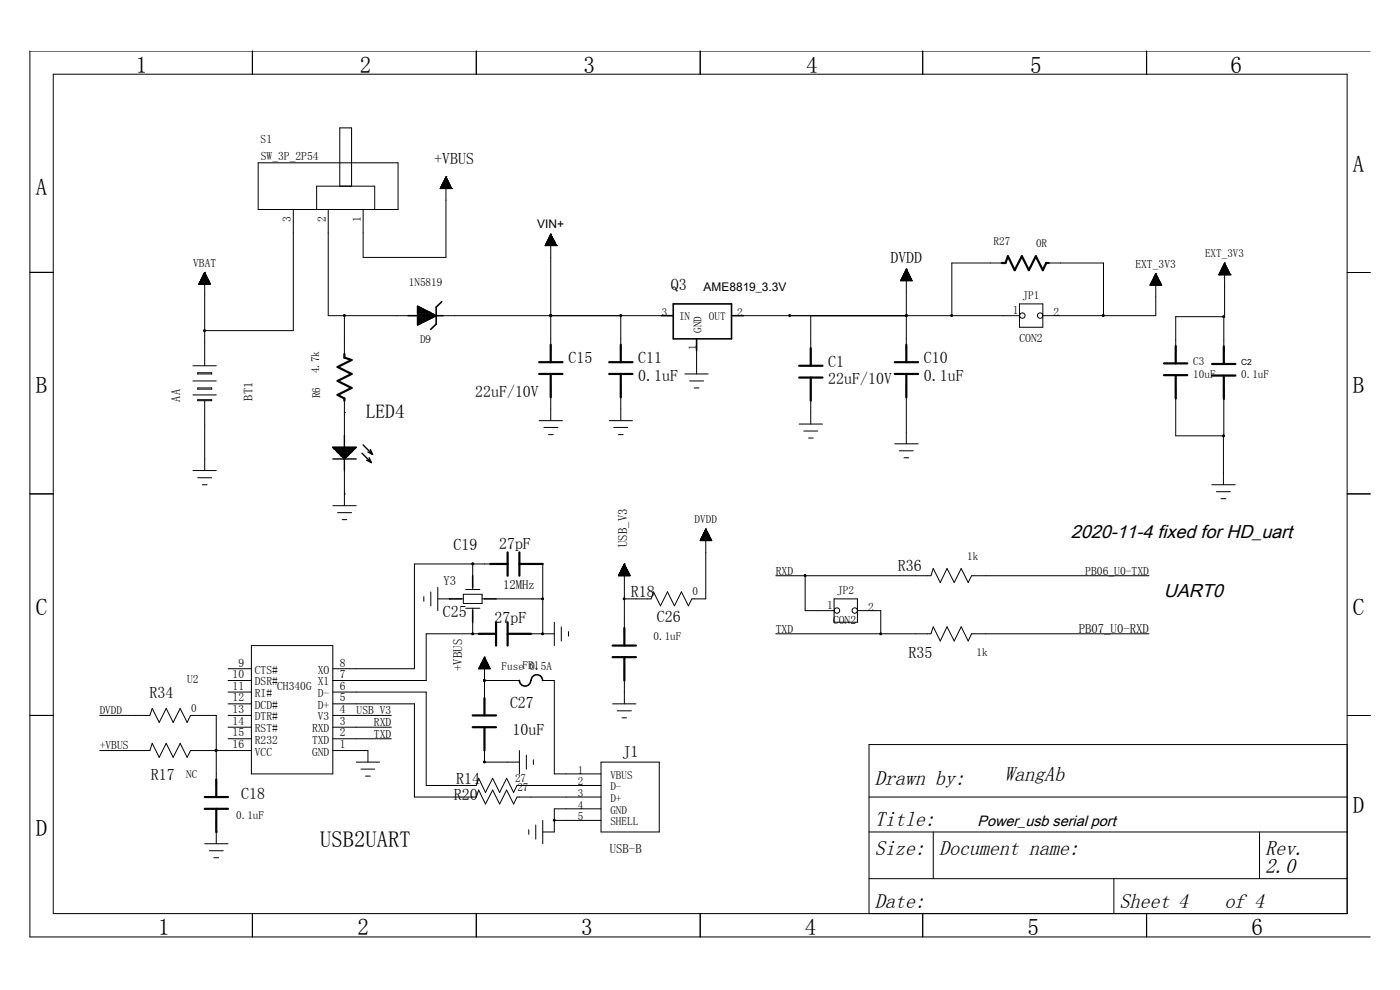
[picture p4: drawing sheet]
<svg xmlns="http://www.w3.org/2000/svg" width="297mm" height="210mm" viewBox="0 0 297 210" stroke-linecap="round" stroke-linejoin="round" font-family="sans-serif">
<g fill="none" stroke="#000" stroke-width=".21">
<path d="M11.3 15.7h274.5v178.1h-274.5zM53.5 10.8v4.9M101 10.8v4.9M148.5 10.8v4.9M195.7 10.8v4.9M243.2 10.8v4.9M290.7 10.8h-284.4v187.9h284.4M54.8 34.5h29.6v9.9h-29.6zM72.1 39.5v-12.4h2.5v12.4M93.4 40h.1M93.4 40h2.4M93.4 39.9h2.4"/>
<path d="M93.5 40v-.2h2.3v.2M93.5 39.7h2.2M93.5 40v-.4h2.1v.4M93.6 39.5h2M93.7 40v-.6h1.8v.6M93.7 39.3h1.8M93.8 40v-.8h1.7v.8M93.8 39.1h1.6M93.8 40v-1h1.6v1M93.9 38.9h1.4M94 38.7h1.2M94.1 38.5h1"/>
<path d="M94.2 38.3h.8M94.3 38.1h.6M94.4 37.9h.4M94.5 37.7h.2M94.6 37.5h.1M94.6 37.5v17.1h-17.6v-10.2M94.6 37.5l1.2 2.5M94.6 37.5l-1.2 2.5M94.6 37.6v2.4M94.6 37.5v2.5M94.7 37.8h-.3v2.2M94.7 37.8v2.2"/>
<path d="M94.9 38h-.5v2M94.9 38v2M94.9 38.2h-.6v1.8M94.9 38.1v1.9M95.1 38.4h-.9v1.6M95.1 38.3v1.7M95.2 38.6h-1.1v1.4M95.2 38.6v1.4M95.2 38.8h-1.2v1.2M95.2 38.8v1.2M95.8 40h.1M6.3 57.8h5"/>
<path d="M42.3 60h2.2v.3M42.3 59.9v.4M42.4 59.9h2M42.4 59.8h2v.5M42.4 59.7v.6M42.5 59.7h1.9M42.6 59.5h1.6M42.6 59.4h1.6v.9M42.6 59.3v1M42.7 59.3h1.4M42.7 59.2h1.4v1.1M42.7 59.1v1.2"/>
<path d="M42.8 59.1h1.3M42.8 59h1.2v1.3M42.9 58.8h1v1.5M42.9 58.7v1.6M43 58.7h.8M43 58.6h.8v1.7M43.1 58.5h.7M43.1 58.4h.6v1.9M43.1 58.3v2M43.2 58.3h.5M43.2 58.2h.4v2.1M43.2 58.1v2.2"/>
<path d="M43.3 58.1h.3M43.3 58h.2v2.3M43.3 57.9v2.4M43.3 57.9h.2M43.4 57.8h.1M43.4 57.8v19.8M43.4 57.8l1.3 2.5h-2.5zM44 58.9h-1.1l-.1 1.4M62.2 44.4v25.7h-18.8M67.2 44.4v-4.9h12.3v4.9M69.6 44.4v22.6h17M115.6 52.1h.1"/>
<path d="M115.6 52.1h2.5M115.7 52h2.3M115.7 51.9v.2M115.8 51.9h2.1M115.8 51.8h2.1M115.8 51.7v.4M115.9 51.7h1.9M115.9 51.6h1.9M115.9 51.5v.6M115.9 51.5h1.9M116 51.3h1.7M116 51.3v.8"/>
<path d="M116.1 51.3h1.6M116.1 51.2h1.5M116.1 51.1v1M116.2 51.1h1.4M116.2 51h1.3M116.2 50.9v1.2M116.3 50.9h1.2M116.3 50.8h1.1M116.3 50.6v1.5M116.4 50.7h.9M116.4 50.6h.9M116.4 50.4v1.7"/>
<path d="M116.5 50.5h.8M116.5 50.4h.7M116.5 50.2v1.9M116.6 50.3h.6M116.6 50.2h.5M116.6 50v2.1M116.7 50.1h.3M116.7 50h.3M116.7 49.8v2.3M116.8 49.9h.2M116.8 49.7h.1M116.8 49.6v24.8"/>
<path d="M116.8 49.6l-1.2 2.5M116.8 49.6l1.3 2.5M116.8 49.8h.1M116.9 49.7v2.4M117 49.9v2.2M117.1 50.2v1.9M117.2 50.3v1.8M117.3 50.5v1.6M117.4 50.7v1.4M117.5 50.9v1.2M117.6 51.1v1M117.7 51.3v.8"/>
<path d="M117.8 51.5v.6M117.9 51.7v.4M118 51.9v.2M118.1 52.1h.1M191.1 59.6h2.4M191.1 59.4h2.3M191.2 59.3h2.2M191.2 59.2v.4M191.3 59.2h2M191.3 59.1h2M191.3 59v.6M191.3 59h1.9"/>
<path d="M191.4 58.9h1.8M191.4 58.8v.8M191.5 58.8h1.6M191.5 58.7h1.6M191.5 58.6v1M191.6 58.6h1.4l.1 1M191.6 58.5h1.4M191.6 58.5v1.1M191.6 58.4h1.3M191.7 58.3h1.2M191.7 58.2v1.4M191.7 58.2h1.1l.1 1.4"/>
<path d="M191.8 58.1h1M191.8 58v1.6M191.8 58h.9M191.9 57.9h.8M191.9 57.8v1.8M191.9 57.8h.7l.1 1.8M192 57.7h.6M192 57.7v1.9M192 57.6h.5M192.1 57.5h.4M192.1 57.4v2.2M192.1 57.4h.3"/>
<path d="M192.2 57.3h.2M192.2 57.3v2.3M192.2 57.2h.2M192.3 57.1h.1M192.3 57.1v17.3M192.3 57.1l-1.3 2.5h2.5M192.3 57.1l1.2 2.5M192.4 57.2v2.4M192.5 57.4v2.2M192.6 57.6v2M192.8 58v1.6M193 58.5v1.1"/>
<path d="M193.2 58.8v.8M193.3 59v.6M193.4 59.2v.4M212.5 55.8h-10.6v11.2M222.5 55.8h11.6v11.2M244.3 59.9h1.8M244.3 59.8v.7M244.4 59.8h1.6M244.4 59.7h1.6M244.5 59.5h1.4v1M244.5 59.4v1.1M244.6 59.4h1.2"/>
<path d="M244.6 59.3h1.2M244.6 59.1v1.4M244.7 59.2h1M244.7 59.1h1M244.7 58.9v1.6M244.8 59h.9M244.8 58.9h.8M244.8 58.7v1.8M244.8 58.8h.8M244.9 58.7h.6M244.9 58.5v2M244.9 58.6h.5"/>
<path d="M245 58.5h.4M245 58.3v2.2M245.1 58.4h.3M245.1 58.3h.2M245.1 58.2v2.3M245.1 58.2h.2M245.2 58.1h.1M245.2 58v9h-23.9M245.2 58l1.3 2.5h-2.5zM245.3 58.2v2.3M245.4 58.5v2M245.5 58.6v1.9"/>
<path d="M245.6 58.8v1.7M245.7 59v1.5M245.8 59.2v1.3M245.9 59.6h-1.4l-.1 .9M246 59.6v.9M246.1 59.8v.7M246.2 60h-1.9l-.1 .5M258.6 58.3h.1M258.6 58.3h2.4M258.6 58.2h2.4M258.6 58.1h2.3v.2M258.6 58v.3"/>
<path d="M258.7 58h2.2M258.8 57.8h2M258.8 57.9h2v.4M258.8 57.8v.5M258.9 57.7h1.8v.6M258.9 57.7v.6M258.9 57.6h1.8M258.9 57.5h1.7v.8M258.9 57.4v.9M259 57.4h1.6M259 57.3h1.6v1M259 57.3v1"/>
<path d="M259.1 57.2h1.4M259.2 57.1h1.2v1.2M259.2 57.1v1.2M259.2 57h1.2M259.2 56.9h1.1v1.4M259.2 56.8v1.5M259.3 56.8h1M259.4 56.7h.9v1.6M259.4 56.6v1.7M259.4 56.6h.8M259.5 56.5h.6v1.8M259.5 56.4v1.9"/>
<path d="M259.5 56.4h.6M259.5 56.3h.5v2M259.5 56.2v2.1M259.6 56.2h.4M259.7 56.1h.2v2.2M259.7 56v2.3M259.7 56h.2M259.7 55.8l.1 11.4h-10.4v7.4M259.7 55.9l.1 2.4M259.8 55.8h.1M259.8 55.8l-1.2 2.5M259.8 55.8l1.2 2.5"/>
<path d="M261 58.3h.1M285.8 57.8h4.9M40.9 77.6h5M41.9 79.1h3v.2h-3zM42.2 60.2l2.4 .1M42.2 60.1v.2M42.3 60.1h2.3M42.5 60.3v-.7h1.8v.7M73.1 67v8.1M94 67h46.3M116.8 67h.1M131.7 67v7.4"/>
<path d="M145.3 79.3h4.9M147.8 74.4v4.9M157.7 67h58.6M172 67v8.1M192.3 67h.1M216.3 64.5h4.9v4.9h-4.9zM244 60.4v.1M244 60.4h2.3M244.1 60.3h2.2v.2M244.1 60.2v.3M244.2 60.2h2M244.2 60.1h2"/>
<path d="M246.2 60v.5M246.4 60.4v.1M259.6 67.2v7.5M40.9 80.8h5M40.9 83.8h5M40.9 99.8h5M41.9 82.3h3v.2h-3zM41.9 84.8h3v.2h-3zM43.4 85v14.8M73.1 87.5h.1M73.1 85v7.4M73.1 99.8v7.5"/>
<path d="M114.4 89.2h4.9M115.4 90.7h3M116.4 92.2h.9M116.8 81.8v7.4M129.2 89.2h5M130.2 90.7h3M131.2 92.2h1M131.7 81.8v7.4M146.3 80.8h3M147.3 82.3h1M169.5 90h5M170.5 91.4h3"/>
<path d="M171.5 92.9h1M172 82.5v7.5M189.8 94.1h5M190.8 95.6h3M191.8 97.1h1M192.3 81.8v12.3M249.4 82v10.4h10.2v-10.3M259.5 92.4v10.4M6.3 104.8h5M41.9 101.3h3M42.9 102.8h1M70.6 107.3h5"/>
<path d="M71.6 108.7h3M72.6 110.2h1M73.1 104.8h.1M100.3 119.6v2.5M105.2 119.6h-17.3v22.3h-17.3M112.6 119.6h2.5v14.8M132.2 119.9v2.2M132.3 119.9h.3M132.3 119.8h.2v2.3M132.3 119.7v2.4M132.4 119.7h.1M132.5 119.6h.1"/>
<path d="M132.5 119.6v14.8M132.5 119.6l1.2 2.5h-2.5zM148.6 114.6l2.4 .1M148.6 114.5h2.3M148.6 114.5v.2M148.7 114.4h2.1v.3M148.7 114.3v.4M148.7 114.3h2.1M148.8 114.2h1.9v.5M148.8 114.1v.6M148.8 114.1h1.9M148.8 114h1.8v.7"/>
<path d="M148.8 113.9v.8M148.9 113.9h1.7M149 114.7v-.9h1.5v.9M149 113.7h1.5M149 113.6h1.4v1.1M149 113.5v1.2M149.1 113.5h1.3M149.2 113.4h1.2v1.3M149.2 113.3v1.4M149.2 113.3h1.1M149.3 113.2h.9v1.5M149.3 113.1v1.6"/>
<path d="M149.3 113.1h.9M149.3 113h.8v1.7M149.3 112.9v1.8M149.4 112.9h.7M149.5 112.8h.6v1.9M149.5 112.7v2M149.5 112.7h.5M149.6 112.6h.3v2.1M149.6 112.5v2.2M149.6 112.5h.3M149.6 112.4h.3v2.3M149.7 112.2h.1"/>
<path d="M149.7 112.2v14.8h-2.9l-.8 1.5-1.4-2.9-1.5 2.9-1.5-2.9-1.5 2.9-1.5-2.9-.5 1.4h-5.6M149.7 112.2l1.3 2.5h-2.5zM149.8 112.3h-.1l-.1 2.4M257.1 102.8h4.9M258.1 104.3h2.9M259 105.8h1M285.8 104.8h4.9M53.3 136.9h17.3v27.3h-17.3zM89.9 126.6v.9M91.4 125.6v2.9M92.9 127h2.5M92.9 124.6v4.9"/>
<path d="M95.4 127h.1M97.8 127h.5M98.3 126.1h4v1.9h-4zM98.8 125h3M98.8 129h3M100.3 134.4h.1M100.3 124.6v.4M100.3 129v.5M100.3 132v2.4M102.3 127h.5M102.5 139.9h.5M102.6 139.7h.3"/>
<path d="M102.7 139.5h.1M102.8 139.4h.1M102.8 134.4h-12.4v9.9h-19.8M102.8 139.4l1.2 2.5h-2.5zM102.8 139.4v9.9M103.1 140h-.6v1.9M103.1 139.9v2M105.2 127h9.9M110.2 134.4h7.4M115.1 134.4h.1M117.6 132v4.9M119.1 133v3"/>
<path d="M120.6 134v1M131.3 122h2.3v.1M131.3 122v.1M131.3 121.9h2.3M131.4 121.8h2.2v.3M131.4 121.6h2v.5M131.4 121.5v.6M131.5 121.5h1.9M131.6 121.4h1.7v.7M131.6 121.4v.7M131.6 121.3h1.7M131.6 121.2h1.6v.9"/>
<path d="M131.6 121.2v.9M131.7 121.1h1.5M131.8 121h1.3v1.1M131.8 120.9h1.3M131.8 120.8h1.2v1.3M131.8 120.7v1.4M131.9 120.7h1.1M131.9 120.6h1v1.5M131.9 120.5v1.6M132 120.5h.9M132 120.4h.8v1.7M132 120.3v1.8"/>
<path d="M132.1 120.3h.7M132.2 120.2h.5v1.9M132.2 120.1v2M132.2 120.1h.5M132.2 120h.5v2.1M133.5 121.7h-2.1v.4M164.6 134.4h32.9l.5-1.4 1.5 3 1.4-3 1.5 3 1.5-3 1.5 3 .7-1.6h37.6M164.6 122.1h32.9l.5-1.5 1.5 3 1.4-3 1.5 3 1.5-3 1.5 3 .7-1.5h37.6M170.8 122.1v7.4h6.2M176.9 127h5v5h-5zM181.9 129.5h5v4.9M6.3 151.8h5"/>
<path d="M21.2 151.8h10.6l.5-1.5 1.5 2.9 1.5-2.9 1.4 2.9 1.5-2.9 1.5 2.9 .7-1.4h5.5v14.8M21.2 159.2h10.6l.5-1.5 1.5 2.9 1.5-2.9 1.4 2.9 1.5-2.9 1.5 2.9 .7-1.4h12.9M45.9 159.2h.1M48.4 151.8h4.9M48.4 144.3h4.9M48.4 156.7h4.9M48.4 154.3h4.9M48.4 149.3h4.9M48.4 146.8h4.9M48.4 141.9h4.9M70.6 151.8h12.4M70.6 149.3h17.3v19.8h13.1l.5-1.5 1.5 3 1.5-3 1.5 3 1.5-3 1.5 3 .7-1.5h17.8"/>
<path d="M70.6 146.8h19.8v19.8h10.6l.5-1.5 1.5 3 1.5-3 1.5 3 1.5-3 1.5 3 .7-1.5h17.8M70.6 159.2h7.5v2.5M70.6 156.7h12.4M70.6 154.3h12.4M101.6 141.9h2.4M101.6 141.7h2.3M101.7 141.9v-.3h2.1v.3M101.7 141.5h2.1M101.8 141.9v-.5h2v.5M101.8 141.3h1.9M101.9 141.9v-.7h1.8v.7M101.9 141.1h1.7"/>
<path d="M102 141.9v-.9h1.6v.9M102 140.9h1.5M102.1 141.9v-1.1h1.4v1.1M102.1 140.7h1.3M102.2 140.5h1.1M102.3 140.3h.9M102.4 140.1h.7M102.6 141.9v-2.1h.3v2.1M102.7 141.9v-2.3h.2v2.3M102.8 144.3h.1M102.8 144.3h7.4M102.8 156.7v5"/>
<path d="M103.2 140.2h-.8v1.7M103.2 140.2v1.7M103.2 140.4h-.9v1.5M103.2 140.3v1.6M103.4 140.6h-1.2v1.3M103.4 140.5v1.4M110.2 159.2v5M115.1 144.3h2.5v19.9h9.9M130 149.3h4.9M130.9 150.8h3M131.9 152.3h1M132.5 141.9v7.4"/>
<path d="M285.8 151.8h4.9M285.8 157.9h-101.4v35.9M43.4 179h5M45.9 176.5h.1M45.9 174v5M75.6 161.7h4.9M76.6 163.1h2.9M77.5 164.6h1.1M102.8 161.7h.1M102.8 161.7h7.4M111.7 160.2v2.9M112.2 176v1"/>
<path d="M113.1 161.2v1M113.7 175v3M115.1 174v5M117.6 174h9.9M127.5 171.6h-9.9v4.9h-2.5M127.5 161.7h12.4v14.8h-12.4zM184.4 169.1h101.4M184.4 176.5h101.4M198 176.5v9.9M267.2 176.5v9.9M44.4 180.5h3M45.4 181.9h1"/>
<path d="M53.5 193.8v4.9M101 193.8v4.9M148.5 193.8v4.9M184.4 186.4h101.4M195.7 193.8v4.9M236.3 186.4v7.4M243.2 193.8v4.9"/>
<circle cx="216.9" cy="66.9" r=".57"/>
<circle cx="220.7" cy="66.9" r=".57"/>
<circle cx="177.6" cy="129.5" r=".57"/>
<circle cx="181.3" cy="129.5" r=".57"/>
</g>
<g fill="none" stroke="#000" stroke-width=".34">
<path d="M86.6 67h7.4M88.6 65l3.9 2-3.9 1.9zM88.6 68.7h.4M88.6 68.4h1.1M88.6 68h1.8M88.6 67.7h2.5M88.6 67.3h3.2M88.6 66.7h3.3M88.6 66.3h2.7M88.6 65.9h1.9M88.6 65.6h1.3M88.6 65.3h.5"/>
<path d="M88.7 65v3.9M89 65.2v3.5M89.4 65.4v3.1M89.7 65.6v2.7M90 65.7v2.5M90.4 65.9v2.1M90.8 66.1v1.8M91.1 66.2v1.4M91.4 66.4v1.1M91.8 66.6v.7M92.2 66.8v.3M93.7 64l-1.2 1.1v3.6l-1.2 1.2"/>
<path d="M140.3 67h2.5M142.8 64.5h12.4v7.4h-12.4zM147.8 71.9v2.5M155.2 67h2.5M95.4 127h2.4M100.3 122.1v2.5M100.3 129.5v2.5M102.8 127h2.4M110.2 144.3a1.21 1.21 0 0 0 1.2 1.2 1.21 1.21 0 0 0 1.2-1.2M112.7 144.3a1.21 1.21 0 0 1 1.2-1.2 1.21 1.21 0 0 1 1.2 1.2"/>
</g>
<g fill="none" stroke="#000" stroke-width=".47">
<path d="M212.5 55.8h.8l.5-1.5 1.5 3 1.5-3 1.5 3 1.4-3 1.5 3 .7-1.5h.6M73.1 75.1v.8l1.5 .5-3 1.4 3 1.5-3 1.5 3 1.5-3 1.5 1.5 .7v.5M114.4 76.8h4.9M114.4 79.3h4.9M116.8 73.1v3.7M116.8 79.3v5M129.2 76.8h5M129.2 79.3h5M131.7 73.1v3.7M131.7 79.3v5M169.5 77.6h5M172 73.9v3.7"/>
<path d="M189.8 76.8h5M189.8 79.3h5M192.3 73.1v3.7M192.3 79.3v5M246.9 77.1h5M246.9 79.6h5M249.4 73.4v3.7M249.4 79.6v4.9M257.1 77.2h5M257.1 79.7h5M259.6 73.5v3.7M259.6 79.7v4.9"/>
<path d="M169.5 80.1h5M172 80.1v4.9M104 119.6h3.7M107.7 117.2v4.9M110.2 119.6h4.9M110.2 117.2v4.9M101.5 134.4h3.7M105.2 132v4.9M107.7 132v4.9M107.7 134.4h4.9M130 136.9h4.9M130 139.4h4.9"/>
<path d="M132.5 133.2v3.7M132.5 139.4v4.9M100.3 151.8h4.9M100.3 154.3h4.9M102.8 148.1v3.7M102.8 154.3v4.9M43.4 169.1h5M43.4 171.6h5M45.9 165.3v3.8M45.9 171.6v4.9"/>
</g>
<g fill="none" stroke="#000" stroke-width=".3">
<path d="M70.6 94.9h.1M70.6 97.4h5M70.6 94.9h5l-2.5 2.5zM70.9 95.2h4.4M70.9 94.9v.3M71.2 94.9v.6h3.8M71.5 95.8h3.2M71.5 94.9v.9M71.8 96.1h2.6M71.8 94.9v1.2M72.1 96.4h2M72.1 94.9v1.5"/>
<path d="M72.4 96.7h1.4M72.4 94.9v1.8M72.7 94.9v2.1h.8M73 97.3h.2M73 94.9v2.4M73.1 92.4v7.4M73.3 94.9v2.2M73.6 94.9v2M73.9 94.9v1.7M74.2 94.9v1.4M74.5 94.9v1.1M74.8 94.9v.8"/>
<path d="M75 94.9v.5M75.3 94.9v.2M76.8 96.1l2 2M77 94.4l2 2M77.8 97.6l1 .5M78.1 95.9l.9 .5M78.3 97.1l.5 1M78.6 95.4l.4 1"/>
</g>
<circle cx="92.5" cy="67" r=".17" fill="#000"/>
<g fill="#000" stroke="#000" stroke-width=".21">
<circle cx="43.4" cy="70.1" r=".21"/>
<circle cx="73.1" cy="66.9" r=".21"/>
<circle cx="116.8" cy="66.9" r=".21"/>
<circle cx="131.7" cy="66.9" r=".21"/>
<circle cx="167.5" cy="66.9" r=".2"/>
<circle cx="192.3" cy="66.9" r=".21"/>
<circle cx="201.9" cy="66.9" r=".21"/>
<circle cx="234.1" cy="66.9" r=".21"/>
<circle cx="259.6" cy="67.2" r=".21"/>
<circle cx="259.6" cy="92.4" r=".21"/>
<circle cx="100.3" cy="119.6" r=".21"/>
<circle cx="100.3" cy="134.4" r=".21"/>
<circle cx="115.1" cy="134.4" r=".21"/>
<circle cx="115.1" cy="127" r=".2"/>
<circle cx="132.4" cy="127" r=".2"/>
<circle cx="170.8" cy="122.1" r=".21"/>
<circle cx="186.8" cy="134.4" r=".2"/>
<circle cx="45.8" cy="159.2" r=".21"/>
<circle cx="102.7" cy="144.3" r=".2"/>
<circle cx="102.7" cy="161.6" r=".2"/>
<circle cx="117.6" cy="174" r=".2"/>
</g>
<g font-size="4.9">
<text x="28.8" y="15.4">1</text>
<text x="76.3" y="15.4">2</text>
<text x="123.8" y="15.4">3</text>
<text x="171" y="15.4">4</text>
<text x="218.5" y="15.4">5</text>
<text x="261.1" y="15.4">6</text>
<text x="7.6" y="41.4">A</text>
<text x="287" y="36.4">A</text>
<text x="7.6" y="83.4">B</text>
<text x="287" y="83.4">B</text>
<text x="7.6" y="130.4">C</text>
<text x="287" y="130.4">C</text>
<text x="287" y="172.4">D</text>
<text x="7.6" y="177.4">D</text>
<text x="33.5" y="198.4">1</text>
<text x="75.8" y="198.4">2</text>
<text x="123.3" y="198.4">3</text>
<text x="170.8" y="198.4">4</text>
<text x="218" y="198.4">5</text>
<text x="265.5" y="198.4">6</text>
</g>
<text font-size="4.8" x="67.9" y="179.7">USB2UART</text>
<g font-size="4.4">
<text x="185.6" y="166.6">Drawn by:</text>
<text x="213.1" y="165.6">WangAb</text>
<text x="185.6" y="175.3">Title:</text>
<text x="185.6" y="181.4">Size:</text>
<text x="199.2" y="181.4">Document name:</text>
<text x="268.4" y="181.4">Rev.</text>
<text x="268.4" y="185.2">2.0</text>
<text x="185.6" y="192.6">Date:</text>
<text x="237.5" y="192.6">Sheet 4</text>
<text x="259.8" y="192.6">of 4</text>
</g>
<text font-size="4.1" x="77.6" y="88.7">LED4</text>
<g font-size="4">
<text x="227.2" y="114.2">2020-11-4 fixed for HD_uart</text>
<text x="246.9" y="126.6">UART0</text>
</g>
<g font-size="3.4">
<text x="92.1" y="34.8">+VBUS</text>
<text x="188.9" y="55.8">DVDD</text>
<text x="142.3" y="61.5">Q3</text>
<text x="120.6" y="77.1">C15</text>
<text x="135.4" y="77.1">C11</text>
<text x="175.7" y="77.8">C1</text>
<text x="196" y="77.1">C10</text>
<text x="135.4" y="80.8">0.1uF</text>
<text x="175.7" y="81.5">22uF/10V</text>
<text x="196" y="80.8">0.1uF</text>
<text x="100.8" y="84.2">22uF/10V</text>
<text x="96.2" y="116.6">C19</text>
<text x="105.9" y="116.4">27pF</text>
<text x="190.5" y="121.1">R36</text>
<text x="94" y="130.9">C25</text>
<text x="133.9" y="126.7">R18</text>
<text x="139.4" y="132">C26</text>
<text x="104.9" y="132.2">27pF</text>
<text x="192.7" y="139.6">R35</text>
<text x="31.7" y="148">R34</text>
<text x="108.2" y="150.3">C27</text>
<text x="108.7" y="155.9">10uF</text>
<text x="132" y="160.6">J1</text>
<text x="32" y="165.6">R17</text>
<text x="96.8" y="166.3">R14</text>
<text x="51.2" y="169.6">C18</text>
<text x="96.3" y="169.8">R20</text>
</g>
<text font-size="3.2" x="207.4" y="175.3">Power_usb serial port</text>
<g font-size="2.7">
<text x="133" y="116" transform="rotate(-90 133 116)">USB_V3</text>
<text x="94.1" y="124.1">Y3</text>
<text x="106.7" y="125">12MHz</text>
<text x="228.8" y="134.2">PB07_U0-RXD</text>
<text x="98.1" y="142.3" transform="rotate(-90 98.1 142.3)">+VBUS</text>
<text x="129.4" y="181">USB-B</text>
</g>
<g font-size="2.6">
<text x="38.2" y="85.2" transform="rotate(-90 38.2 85.2)">AA</text>
<text x="53.5" y="85" transform="rotate(-90 53.5 85)">BT1</text>
</g>
<g font-size="2.5">
<text x="55.3" y="30.3">S1</text>
<text x="55.3" y="33.9">SW_3P_2P54</text>
<text x="61.7" y="47.2" transform="rotate(-90 61.7 47.2)">3</text>
<text x="69.1" y="47.2" transform="rotate(-90 69.1 47.2)">2</text>
<text x="76.6" y="47.2" transform="rotate(-90 76.6 47.2)">1</text>
<text x="114" y="48.4">VIN+</text>
<text x="41" y="56.5">VBAT</text>
<text x="240.9" y="56.8">EXT_3V3</text>
<text x="149.3" y="61.8">AME8819_3.3V</text>
<text x="214.8" y="66.6">1</text>
<text x="223.5" y="67">2</text>
<text x="216.3" y="72.5">CON2</text>
<text x="164.6" y="121.9">RXD</text>
<text x="230.2" y="121.9">PB06_U0-TXD</text>
<text x="175.5" y="129.2">1</text>
<text x="184.2" y="129.5">2</text>
<text x="164.6" y="134.2">TXD</text>
<text x="176.7" y="132.4">CON2</text>
<text x="49.4" y="143.8">10</text>
<text x="50.6" y="141.4">9</text>
<text x="54.1" y="142.9">CTS#</text>
<text x="67.4" y="142.9">XO</text>
<text x="72.1" y="143.8">7</text>
<text x="72.1" y="141.4">8</text>
<text x="39.7" y="145">U2</text>
<text x="49.4" y="146.3">11</text>
<text x="49.4" y="148.8">12</text>
<text x="54.1" y="145.4">DSR#</text>
<text x="54.1" y="147.9">RI#</text>
<text x="58.8" y="146.3">CH340G</text>
<text x="67.4" y="147.9">D-</text>
<text x="67.4" y="145.4">X1</text>
<text x="72.1" y="148.8">5</text>
<text x="72.1" y="146.3">6</text>
<text x="49.4" y="151.2">13</text>
<text x="49.4" y="153.7">14</text>
<text x="54.1" y="150.4">DCD#</text>
<text x="54.1" y="152.8">DTR#</text>
<text x="54.1" y="155.3">RST#</text>
<text x="66.2" y="155.3">RXD</text>
<text x="67.4" y="152.8">V3</text>
<text x="67.4" y="150.4">D+</text>
<text x="72.1" y="153.7">3</text>
<text x="72.1" y="151.2">4</text>
<text x="75.6" y="151.5">USB_V3</text>
<text x="79.3" y="154">RXD</text>
<text x="21.2" y="159">+VBUS</text>
<text x="49.4" y="156.2">15</text>
<text x="49.4" y="158.7">16</text>
<text x="54.1" y="157.8">R232</text>
<text x="54.1" y="160.3">VCC</text>
<text x="66.2" y="160.3">GND</text>
<text x="66.2" y="157.8">TXD</text>
<text x="72.1" y="158.7">1</text>
<text x="72.1" y="156.2">2</text>
<text x="79.3" y="156.5">TXD</text>
</g>
<g font-size="2.4">
<text x="210.8" y="51.9">R27</text>
<text x="219.8" y="52.4">0R</text>
<text x="255.6" y="54.6">EXT_3V3</text>
<text x="86.7" y="60.7">1N5819</text>
<text x="217" y="63.5">JP1</text>
<text x="140.4" y="67">3</text>
<text x="144.1" y="68">IN</text>
<text x="148.8" y="70.6" transform="rotate(-90 148.8 70.6)">GND</text>
<text x="150.4" y="68">OUT</text>
<text x="156.4" y="67">2</text>
<text x="89.1" y="72.7">D9</text>
<text x="147.8" y="74.3" transform="rotate(-90 147.8 74.3)">1</text>
<text x="253.1" y="77.3">C3</text>
<text x="67.7" y="79.2" transform="rotate(-90 67.7 79.2)">4.7k</text>
<text x="253.1" y="80.1">10uF</text>
<text x="263.3" y="80.2">0.1uF</text>
<text x="67.9" y="84.4" transform="rotate(-90 67.9 84.4)">R6</text>
<text x="147.4" y="110.9">DVDD</text>
<text x="205.2" y="118.9">1k</text>
<text x="146.9" y="126.3">0</text>
<text x="177.6" y="126.1">JP2</text>
<text x="138.6" y="135.7">0.1uF</text>
<text x="106.4" y="142.2">Fuse 0.5A</text>
<text x="110.9" y="141.9">FB1</text>
<text x="207.2" y="139.1">1k</text>
<text x="21.2" y="151.5">DVDD</text>
<text x="40.6" y="151">0</text>
<text x="39.5" y="165.1">NC</text>
<text x="109.3" y="165.9">27</text>
<text x="109.8" y="167.8">27</text>
<text x="122.6" y="164.2">1</text>
<text x="122.6" y="166.6">2</text>
<text x="129.5" y="165.2">VBUS</text>
<text x="129.5" y="167.6">D-</text>
<text x="50.1" y="173.8">0.1uF</text>
<text x="122.6" y="169.1">3</text>
<text x="122.6" y="171.6">4</text>
<text x="129.5" y="170.1">D+</text>
<text x="129.5" y="172.6">GND</text>
<text x="122.6" y="174">5</text>
<text x="129.5" y="175">SHELL</text>
</g>
<text font-size="1.8" x="263.3" y="77.4">C2</text>
</svg>
